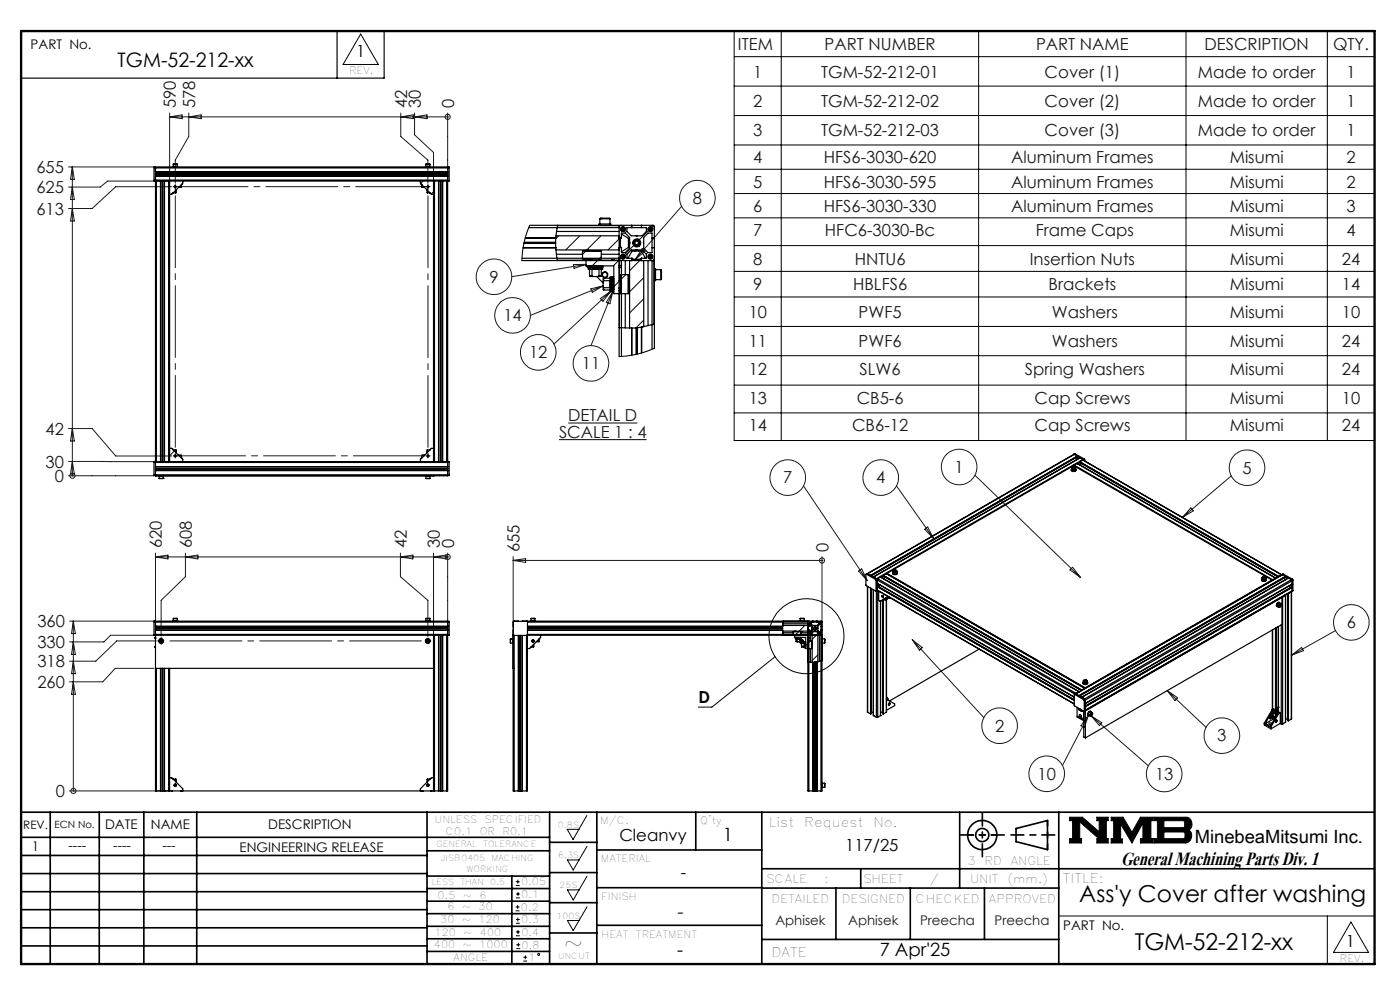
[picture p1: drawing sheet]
<svg xmlns="http://www.w3.org/2000/svg" width="297mm" height="210mm" viewBox="0 0 297 210" stroke-linecap="round" stroke-linejoin="round" font-family="sans-serif">
<g fill="none" stroke="#000" stroke-width=".21">
<path d="M76.5 7.2l3.8 6.5h-7.5zM155.8 6.6h135.8v86.8h-135.8zM155.8 18.3h135.8M155.8 12h135.8M165.7 6.6v86.8M207.6 6.6v86.8M251.6 6.6v86.8M281.6 6.6v86.8M89.7 38.4l-.4 .5M155.8 24.5h135.8M155.8 30.8h135.8M155.8 35.9h135.8"/>
<path d="M92 40.7l-.5 .5M112.4 47.8l-.8 2-.5 1.8-.4 3.7M118.5 50l-.6 .7M123 50l-3 3M124.2 53.3l-.6 .7M126.8 55.3l-1.6 1.6M127.5 50l-3 3M127.6 54.4l-.4 .4M131.2 55.3l-1.1 1.1M131.3 59.7l-1.7 1.7M131.3 50.7l-2.3 2.3M131.8 54.7l-.4 .4"/>
<path d="M131.8 50.2l-.3 .3M132.7 58.3l-.9 .9M133 49l-.5 .5M134.1 47.9l-.4 .4M134.4 52.1l-1.9 1.9M135.7 55.3l-2.1 2.1M136.2 54.8l-.1 .1M136.6 58.9l-3 3M137.4 53.5l-.3 .4M137.5 49l-1.9 1.9M138.5 52.5l-.2 .2M138.6 47.9l-.3 .3"/>
<path d="M155.8 41.1h135.8M155.8 46.2h135.8M155.8 52.1h135.8M155.8 57.6h135.8M133.3 62.2l-.1 .1M136.6 63.4l-3 3M136.6 67.9l-1.7 1.6M138.8 73.9l-3.5 1.2-2.1 .4-1.9 .1M155.8 63h135.8M155.8 69.2h135.8M155.8 75.5h135.8M37 95.7l-1 1"/>
<path d="M118.6 93.3h18.6M120.5 89.7h14.7M155.8 81.7h135.8M155.8 87.6h135.8M164.4 139.3l-13.4 10.7h-2.9M166.3 132.7l-.3 .2M168.7 134.8h-.1M169.4 134l-.6 .6M170.7 132.7l-1.2 1.2M171.4 136.5l-.7 .7M171.7 131.8l-.3 .2M171.9 136l-.3 .3"/>
<path d="M173.1 134.8l-.8 .8M173.4 134.6h-.1M173.5 138.9l-1.2 1.2M173.8 134.1l-.1 .1M120.3 175.9h2.5l-1.2 2.2zM124.5 173l-1.7 2.9M124.5 179.5l-1.7 2.9M226.9 173.3h2.7l3.6 3.2v-2.4h-.5v-.8h2.4v.8h-.4v3.8h.4v.9h-2.4v-.9h.5l-4.1-3.6v3.6h.3v.9h-2.5v-.9h.6v-3.8h-.6zM235.7 173.3h2.5l1.9 3.3 1.8-3.3h2.8v.8h-.5v3.8h.5v.9h-2.8v-.9h.6v-3.3l-2.4 4.2-2.4-4v3.2h.4v.8h-2.4v-.9h.6v-3.8h-.6zM244.9 173.3h6.6a1.47 1.47 0 0 1 1.3 1.2 1.47 1.47 0 0 1-.7 1.6 1.48 1.48 0 0 1 .7 1.6 1.48 1.48 0 0 1-1.4 1.1h-6.5v-.9h.6v-3.8h-.6zM246.9 174.1h4.1l.3 .2v1l-.3 .3h-4.1zM246.9 176.5h4.2l.3 .3v.8l-.4 .3h-4.1z"/>
<path d="M109.4 193.2h.8M109.4 192.4h.8M109.4 187.8h.8M109.4 187h.8M109.5 198.5h.8M109.5 197.7h.8M109.5 195.9h.8M109.5 195h.8M109.5 190.5h.8M109.5 189.6h.8M109.8 192v.8M109.9 194.7v.8"/>
<path d="M109.9 186.6v.8M109.9 189.2v.8M109.9 197.3v.8M110 200v.8M120.4 182.4h2.4l-1.2 2.2zM120.4 188.8h2.4l-1.2 2.1zM120.4 195.3h2.4l-1.2 2.1zM124.5 185.9l-1.7 2.9M124.5 192.4l-1.7 2.9M224.6 194.3h67M281.6 194.3v10.2M286.6 195.6l3.7 6.4h-7.4z"/>
<path d="M109.5 201.2h.8M109.5 200.4h.8M111 203.9h.8M111 203.1h.8M111.4 202.7v.8"/>
<circle cx="171.1" cy="135" r="7.9"/>
<circle cx="114.3" cy="202.5" r=".2"/>
</g>
<g fill="none" stroke="#000" stroke-width=".35">
<path d="M4.5 172.3h287.1M4.5 177.6h112.1M10.7 172.3v32.2M21.1 172.3v32.2M30.5 172.3v32.2M41.7 172.3v32.2M90.6 172.3v32.2M116.6 172.3v32.2M116.6 178.7h10M126.6 172.3v32.2M147.6 172.3v8M161.6 172.3v32.2"/>
<path d="M203.6 172.3v16.1M215.5 175.7l6.7-1.6v6.1l-6.7-1.7zM224.6 172.3v32.2M4.5 185.3h86.1M4.5 181.5h86.1M4.5 189.2h86.1M4.5 193h86.1M4.5 196.8h86.1M90.6 199.1h26M90.6 193.8h26M90.6 188.5h26M90.6 191.2h26"/>
<path d="M90.6 180.5h26M90.6 185.8h26M90.6 196.5h26M108.6 185.8v18.5M116.6 185.1h10M116.6 191.5h10M116.6 197.9h10M126.6 196.3h35M126.6 188.3h35M126.6 180.3h35M161.6 184.3h130M161.6 199.3h63"/>
<path d="M161.6 188.4h63M177.3 188.4v10.9M182.6 184.3v4.1M193.1 188.4v10.9M208.8 188.4v10.9M4.5 200.7h86.1M90.6 201.8h26"/>
<circle cx="208.4" cy="177.1" r="3.1"/>
<circle cx="208.4" cy="177.1" r="1.4"/>
</g>
<path d="M4.5 6.6h287.1" fill="none" stroke="#000" stroke-width=".21" stroke-dasharray="6.3 1.3 1.3 1.3" stroke-dashoffset="1.9"/>
<g fill="none" stroke="#000" stroke-width=".25">
<path d="M71.5 6.6v10M81.5 6.6v10h-77M32.7 35.6v-.2h62.6v.2M32.7 38.3v.1h.3M32.7 35.6v2.7M32.7 35.6h.3M32.7 38.3h.3M33 38.4h.2M33 35.4v.2M33 38.3v.1M33 35.6v2.7M33 38.4v59.5"/>
<path d="M33 36.5h62M33 35.6h62M33 38.2h62M33 37.3h62M33 36.9h62M33 37h62M33.2 38.4v59.5M33.2 38.4h2.6M34 38.4l.1 59.5zM34.4 38.4v59.5M34.5 38.4v59.5M34.9 38.4h.1"/>
<path d="M34.9 38.4v59.5M35.8 38.4h.2M35.8 38.4v59.5M36 38.4v59.5M36 38.4h56M36.7 35.4h1M36.8 34.8h.8M36.8 34.8v.5M37.6 34.8v.5M37.9 39.7h.6M38.5 39.7h-.6M38.6 39l-.1 .7"/>
<path d="M38.8 38.4v.5l-2.4 2.3h-.4M89.2 38.4v.5l2.3 2.3h.5M89.4 39l.1 .7M89.5 39.7h.1M89.6 39.7h.5M90.3 35.4h1M90.3 34.8h.9M90.3 34.8v.5M91.2 34.8v.5M92 38.4h.2M92 38.4v59.5M92.2 38.4v59.5"/>
<path d="M92.2 38.4h2.6M93 38.4v59.5M93.1 38.4v59.5M93.4 38.4v59.5M93.5 38.4v59.5M93.9 38.4v59.5zM94.8 38.4h.2M94.8 38.4v59.5M95 36.5h.1M95 35.6h.1M95 35.4h.1M95 38.2v.1"/>
<path d="M95 37.3v.1M95 35.4v.2M95 38.3v.1M95 35.6v2.6M95 38.3h.1M95 38.4v59.5M95 35.6h.3M95 38.3h.3M95.3 38.3l-.3 .1M95.3 35.6v2.7M37.3 40.3v.6M37.3 40.9l-.7 .1"/>
<path d="M90.6 40.3l.1 .6M90.7 40.3v.6M90.7 40.9l.6 .1M110.7 55.3h20.6M110.7 54.8h20.6l.1 .3 .4 .2v20.3M110.9 52.6h7M111 52.5l6.9 .1M111.1 51.6h6.8M111.2 51.5h6.7M111.2 51.4h6.7M111.4 50.5h6.5M111.4 50.4h6.5"/>
<path d="M112.2 48.3h19.1l.1-.3 .3-.2 6.9 .1 .2 .3v6.7l-.2 .3-.3 .1v18.8M112.4 47.8l18.9 .1M117.9 51.6v1.1M117.9 51.4v.2M117.9 52.6l.3 2.7M117.9 50.4v.1M117.9 50.5v.9M117.9 50h13.4M117.9 53h13.4M118 53.9h5.6M118.1 49.1h13.2M118.2 55.2h6.8"/>
<path d="M118.3 47.9h13M118.3 47.8l-.4 2.6M123.6 53.3h4v1.7h-4zM123.6 53.3h4M124.1 53.3l.5-.3 .4 .3M124.3 55.3l.1 1.1M124.4 56.4l.4 .5M124.4 56.4h5.8v5.9M124.8 56.4v.7h.4M124.8 56.8h.3M125 55.1v.2M125 55.1h.4"/>
<path d="M125.1 58.5h.5M125.1 58.5l.1 .2h.6M125.1 57.1v1.4M125.1 56.8h2.4M125.1 56.4v.4M125.2 57.1h2.3M125.2 56.8v.3M125.4 55.1v.2M125.4 55.2h.2M125.6 55v.3M125.6 57.1v1.4M125.6 58.5l.2 .2"/>
<path d="M125.8 58.7h1M126.6 58.7l1.4 1.3M127.1 58.5h.5M127.1 47.8v-.3h2.5v.3M127.1 55v.3M127.1 57.1v1.4M127.1 58.5l-.3 .2M127.1 55.2h2.7M127.2 46.4h2.2M127.2 46.4l.2-.1h1.9l.1 .1M127.2 46.4v1.1M127.5 56.8v.3"/>
<path d="M127.5 56.8h.4M127.5 56.4v.4M127.6 58.5l-.1 .2h-.7M127.6 57.1v1.4M127.6 53.9h3.7M127.9 56.4l-.1 .7h-.3M128 59.8v1M128.1 59v.5M128.1 59l-.1 .8M128.1 59h1.3M128.1 59.5h1.3M128.1 59.5l-.1 .3"/>
<path d="M129.4 46.4v1.1M129.4 59.1v2.3M129.4 59.1h.4M129.8 58.8h-.4v.3M129.8 59.1v2.4M129.8 59.1h.4M129.9 55.1l-.1 .2M129.9 55.1h.3M129.9 55.1v.2M130.2 58.7h-.4v.4M130.2 55.1l.1 .2M130.2 55.1v.2"/>
<path d="M130.3 55.2h1M131.3 56.3l.2 .1M131.3 55.3h.1M131.3 55.2v.1M131.3 50.4l.1 .1M131.3 55l.4 .3M131.3 59.5h.3M131.3 47.9v7.3M131.3 55.3v20.3M131.3 56.4h.2M131.3 56.7h.2M131.3 50.5h.5"/>
<path d="M131.3 50.6h.2M131.3 52.4h.2M131.4 52.5l-.1 .1M131.4 55.3h7.3M131.4 55.3v1M131.4 56.8v2.7M131.5 56.7l-.2 .1M131.5 50.5v.1M131.5 52.4v.1M131.5 52.3h.1M131.5 50.8h.1M131.5 50.6v1.8"/>
<path d="M131.5 56.4v.3M131.6 58.3h1.7v4h-1.7zM131.6 52.5v-2h.2v-1h.8l1 .9v2.3l-1 .9h-.8v-1.1h-.5M131.7 47.8l-.3 .1-.1 .2M131.8 49.7l1.5 .8v2l-1.5 .9M132.6 55.3v3M133 48.3h4.1v.8l-.9 .9h-2.3l-.9-.9zM133.2 54.8l.9-1.5h1.9l.9 1.5M133.3 58.3v4M133.3 51.1l.3 .4-.3 .5M133.6 55.3v14.3M134 47.8l.1 .5"/>
<path d="M134.1 55.2l-.1 .1M134.1 55.1h.1M134.1 55h1.9v-.2h1.1v-.9l-.9-.9h-2.3l-.9 .9v.9h1.1v.5M134.2 55.1h1.8M134.2 55.1v.2M134.3 55v.1M134.5 51.4v.2M134.5 51.6a.57 .57 0 0 0 .8 .5M134.5 51.4l-.3 .1 .1 .1h.2M134.7 53.3l.4-.3 .4 .3M135.3 51l.2 .1M135.3 51l.2-.2v.3"/>
<path d="M135.3 51a.58 .58 0 0 0-.8 .4M135.5 51.1a.56 .56 0 0 1 0 .9M135.5 52l-.2 .1M135.5 52v.3l-.2-.2M135.8 55v.1M136 55.1h.1M136 55.1v.2M136.1 55.2v.1M136.1 54.8v.5M136.1 47.8v.5M136.6 50.4l.9-.9h.8v4.1h-.8l-.9-.9zM136.6 55.3v14"/>
<path d="M137.5 55.3v13.8M138.3 52.5l.5 .1M138.5 47.8l.3 .3M138.7 55.3l.1 18.6M138.7 55.3v13.4M138.8 50.4l-.5 .1M138.8 57h.3v2.5h-.3M138.8 55l-.3 .3M139.1 57.2h1.1M139.1 59.3h1.1M140.2 57.2v2.1M140.2 57.2l.1 .2v1.8l-.1 .1"/>
<path d="M128 60.8l.1 .7M128 60.8l.1 .2M128.1 61v.5M128.1 61.5h1.3M128.1 61h1.3M129.4 61.4v.4h.4M129.4 61.4h.4M129.7 61.8l.5 .5M129.8 61.5v.3h.4M129.8 61.5h.4M130.2 62.3h1.1M131.3 61.2h.2"/>
<path d="M131.3 69.5l2.7 .1M131.3 61h.3M131.3 61.6h.2M131.4 61v.2M131.4 61.7v7.8M131.5 61.6l-.2 .1M131.5 61.2v.4M132.6 62.3v7.3M133.3 60.8l.3 .5-.3 .4M134 69.6l.1 5.7M134 69.6v5.7M134.9 69.5l-.9 .1"/>
<path d="M134.9 69.5v5.7M134.9 69.5h.3M135.1 69.5v5.6M135.2 69.5v5.6M136.1 69.4v5.5M136.2 69.4l-1 .1M138.8 68.7l-2.7 .7M32.7 98v2.8M32.7 98h.3M33 97.9h.2M33 99.8h.1M33 97.9h-.3v.1"/>
<path d="M33 97.9v.1M33 98v2.7M33 98.1h62M33 99h62M33 99.8h62M33 99.5h62M33 99.4h62M33.2 97.9h2.6M34.9 97.9h.1M35.8 97.9h.2M36 95.1h.4l2.4 2.3v.5M36 97.9h56"/>
<path d="M36.6 95.3l.7 .1M37.3 95.4v.6M37.3 95.4v.5M37.9 96.5l.6 .1M37.9 96.6h.6M38.5 96.6l.1 .7M89.5 96.6h.5M89.5 96.6l-.1 .7M90.1 96.5l-.6 .1M90.6 95.8v.2M90.7 95.4l-.1 .4M90.7 95.8v.1"/>
<path d="M90.7 95.4v.4M91.3 95.3l-.6 .1M92 95.1h-.5l-2.3 2.3v.5M92 97.9h.2M92.2 97.9h2.6M94.8 97.9h.2M95 99.8h.1M95 97.9v.1M95 97.9h.3v.1M95 98v2.7M95 98h.3M95.3 98v2.8"/>
<path d="M227.3 99.7a.51 .51 0 0 0 .5 .3 .51 .51 0 0 0 .4-.3M227.3 99.3v.4a.49 .49 0 0 0 .9 0v-.4M227.3 99.5a.48 .48 0 0 0 .4 .5 .48 .48 0 0 0 .5-.3v-.2M227.4 99.1h.1a.33 .33 0 0 1 .4-.1 .33 .33 0 0 1 .2 .4 .35 .35 0 0 1-.4 .1 .35 .35 0 0 1-.3-.4zM227.5 99.1a.21 .21 0 0 0-.2 .2 .21 .21 0 0 0 .3 .2h.4l.2-.2M227.8 99.3l.1 .1M227.8 99.1l-.3 .1 .1 .1h.4M227.8 99.1l.2 .2M227.8 99.1v.2M227.8 96.4h.1M227.8 96.4l-43.8 25.3M227.9 99.4h.1"/>
<path d="M227.9 96.4h-.1M227.9 96.4h.1M227.9 98.7l-.1 .1M227.9 98.7l42.1 24.3M227.9 96.4l-43.8 25.3 .6 .4 43.8-25.3M227.9 96.4l.6 .4M228 99.1l.2 .2M228.1 96.3l-.3 .1M228.1 96.3l-.2 .1M228.1 96.3l1.9 1.1M228.3 97.1l.2 .4M228.5 98.3h.1"/>
<path d="M228.5 96.8v.1M228.5 98.3l42.1 24.3M228.5 96.8l1.2 .7M228.5 96.9l.5 .3M228.5 98.3l-.6 .4M228.5 96.9l-43.6 25.3M229.1 97.1h.1M229.1 98l42.1 24.3M229.1 98.1l42 24.3M229.1 98v.1M229.1 98.1l-.4 .3M229.1 98h.1"/>
<path d="M229.1 97.1l-43.8 25.3 .6 .4 43.8-25.3M229.4 98.3l-.2 .4M229.7 97.5l.2 .1-.1-.1M229.7 97.6l42.2 24.3M229.7 97.6l-.6 .4M229.7 97.6l42.1 24.3M229.8 97.5h.1M230 97.4l.1 .1M230 97.4l-.2 .1M230.1 97.5v.2M230.1 97.5l-.2 .1M32.7 100.8l.3 .1"/>
<path d="M32.7 100.8h.3M33 100.9h.1M33 100.7v.1M33 100.8v.1M33 100.8h.1M33 100.7h62M33.7 100.9h1M33.8 101.5h.8M33.8 101v.5M33.8 101.5h.1M34.6 101.5h.1M34.6 101.5h-.8"/>
<path d="M34.6 101v.5M90.3 100.9h1M90.3 101.5h.5M90.3 101v.5M90.3 101.5h.1M90.4 101.5h.4M90.8 101.5h.4M91.2 101v.5M91.2 101.5h.1M92 100.9h.1M95 100.9h-62M95 100.7v.1"/>
<path d="M95 100.8h.1M95 100.8v.1M95 100.8h.3M95.3 100.8l-.3 .1M32.7 131.8h62.3M32.7 131.8v.1M32.7 134.6v.2h59.3M32.7 134.6h.3M32.7 131.8h.3M32.7 131.9h.3M32.7 131.9v2.7M32.9 135.4h.1"/>
<path d="M32.9 137.3h.1M32.9 137.2v.1M32.9 137.2h.1M33 137.1l-.1 .1M33 131.8v.1M33 134.6v33.2h.2M33 133.7h.1M33 132.8h.1M33 131.8h.1M33 134.6h62M33 131.9v2.7M33 135.2l-.1 .2"/>
<path d="M33 133.7h62M33 132.9h62M33 132.8h62M33 132h62M33 133.3h62M33 133.2h62M34 135.9l.1-.2 .3 .1v.3l-.2 .1-.2-.1zM36.7 131.8h1M36.8 131.2h.8M36.8 131.2v.5M37.6 131.2v.5M90.3 131.8h1"/>
<path d="M90.3 131.2h.9M90.3 131.2v.5M90.7 135.8h.2l.1 .2-.1 .2h-.3zM91.2 131.2v.5M92 134.8h.2M92 134.8v33M92.2 134.8h2.6M92.2 134.8v33M93 134.8l.1 33zM93.4 134.8v33M93.5 134.8v33M93.9 134.8v33z"/>
<path d="M94.8 134.8h.2M94.8 134.8v33M95 134.6v.2M95 131.8l.3 .1M95 131.8v.1M95 134.8v33h-.2M95 133.7h.1M95 132.8h.1M95 134.6h.3M95 131.9h.3M95 131.9v2.7M95.3 134.6v.2h-.3"/>
<path d="M95.3 131.9v2.7M108.3 135.6h.1M108.3 135.6v.8M108.3 135.5v.9M108.3 135.5h.5M108.3 136.4h.5M108.3 135.5v.1M108.9 134.8h.1M108.9 135.5v1M108.9 134.8v33h.2M108.9 134.6h.1M108.9 133.7h.1"/>
<path d="M108.9 132.8h.1M108.9 131.9v.1M109 131.8h1M109.1 134.8v33M110 134.8v33M110.3 134.8v33M110.4 134.8v33M110.8 134.8l-.1 33M110.8 131.8h.9M111.7 134.8v33M111.8 131.8h-2.9l.1 3M111.8 131.8l.1 .1v2.9h-2.9"/>
<path d="M111.8 134.8h.1M111.9 134.7v.1M111.9 134.8v33h-.2M111.9 134.8h62.4M111.9 133.7h54.1M111.9 132h59.5l.2-.2h2.7l.1 2.8-.2 .2v33M111.9 134.6h59.5l.2 .2v33M111.9 132.8h54.1M111.9 133.3h54.1M111.9 133.2h54.1M112.6 131.8h1M112.6 131.2h.9"/>
<path d="M112.6 131.2v.5M113.2 136.7v.6M113.2 137.3l-.7 .1M113.5 131.2v.5M113.8 136.1h.6M114.4 136.1h-.6M114.5 135.4l-.1 .7M114.7 134.8v.4l-2.4 2.4h-.4M166 133.7l.2 1.1M166 132.8l-54.1 .1M166 132.8v.9M166 132.7h5.4"/>
<path d="M166 133.9h5.4M166.1 134.2h2.2M166.1 132.3h5.3M166.2 131.8l-.2 1M166.2 131.8h5.2M168.3 134h.1M168.3 134v.6h1.6v-.6M168.3 134h1.6M168.5 134h.3M168.6 135.2h.1M168.6 135.2l.2 .2M168.6 135.2h2.3v2.4"/>
<path d="M168.6 134.8v.4M168.8 135.2v.3h.1M168.8 135.4h1.1M168.8 134.7h.1M168.8 134.7v.1M168.9 136.1h.2M168.9 136.1h.3M168.9 135.5v.6M168.9 135.5h.9M168.9 135.2v.3M169 134.7h.1M169 134.7v.1"/>
<path d="M169.1 134.6v.2M169.1 135.5v.6M169.1 136.1h.1M169.2 136.1h.4M169.5 136.1l.5 .6M169.7 136.1h.2M169.7 131.8h1M169.7 134.6v.2M169.7 135.5v.6M169.7 136.1h-.1M169.8 131.2h.8M169.8 131.2v.5"/>
<path d="M169.8 135.4v.1M169.9 135.4h.1M169.9 135.2v.2M169.9 136.1h-.3M169.9 134h.1M169.9 135.5v.6M169.9 134.2h1.5M170 135.2v.3h-.2M170 137l.1 .3M170 137l.1 .1M170 136.6v.4M170.1 137.1v.2"/>
<path d="M170.1 136.3v.2M170.1 136.3l-.1 .3M170.1 137.1h.5M170.1 137.3h.5M170.1 136.3h.5M170.1 136.5h.5M170.1 136.5l-.1 .1M170.6 131.2v.5M170.6 137.2l.2 .2M170.6 136.3v.9M170.6 136.3h.3M170.6 137.2h.2"/>
<path d="M170.7 137.4l.2 .2M170.8 137.3l.1 .1M170.8 136.1v1.2M170.8 137.3h.1M170.8 134.7v.1M170.8 134.7h.2M170.9 137.6h.1M170.9 136.1l-.3 .1v.1M171 134.7v.1M171 137.6h.4M171.4 137.1v.1M171.4 131.8v36h.2"/>
<path d="M171.4 134.8v.4M171.4 131.8l-59.5 .1M171.4 134.8h.1M171.4 132.8v.1M171.4 134.6l.1 .2M171.4 135.2h.1M171.4 135.4h.1M171.4 137.3h.1M171.4 133.7h.2M171.4 132.9h.2M171.4 136.5h.1M171.4 133.7h.1"/>
<path d="M171.4 135.4v1.1M171.4 137.1h.1M171.4 137.3v3.2M171.5 137.3h.1M171.5 135.2h.1M171.5 135.4h.1M171.5 132.9h.1M171.5 133.6h.1M171.5 133h.1M171.5 132.9v.8M171.5 135.2v.2M171.5 136h.7v1.6h-.7z"/>
<path d="M171.5 131.8l-.1 .1M171.6 133.7h.1M171.6 132.9h.1M171.6 132.9v-.4h.3l.4 .3v.9l-.4 .4h-.3v-.4M171.6 132.5l.6 .4v.8l-.6 .3M171.6 134.4h.2zM171.9 134.8v1.2M171.9 137.6v2.9M172 132h1.7v.3l-.3 .4h-1l-.4-.4zM172.1 134.6l.4-.6h.8l.3 .6M172.2 136v1.6M172.2 137v.3"/>
<path d="M172.2 133.1v.3M172.3 134.8v5.7M172.4 134.8h.1M172.4 131.8l.1 .2M172.5 134.8h.1M172.5 134.6v.2M172.6 134.6v.1M172.6 133.2v.1M172.6 133.3l.4 .2M172.7 134h.3M173 133v.1M173 133l-.4 .2"/>
<path d="M173 133h.1M173 133.1v.3M173 133.4v.1M173 133.4l.1 .2-.1-.1M173.2 134.6v.1M173.2 134.7h.1M173.3 134.8h.1M173.3 134.6l-.8 .1M173.3 134.6h.1M173.3 134.6h.4v-.4l-.3-.3h-1l-.4 .3v.4h.5v.2M173.3 134.6v.2M173.3 131.8v.2"/>
<path d="M173.5 132.8l.3-.3h.4v1.6h-.4l-.3-.4zM173.5 134.8v5.6M173.8 134.8v5.5M174.2 133.7h.2M174.2 131.8l.2 .1M174.3 134.8l.1 33h-.2M174.3 134.8v5.4M174.4 132.8l-.2 .1M174.4 135.5v1M174.4 134.6l-.2 .2M174.5 135.5h.4M174.5 136.4h.4"/>
<path d="M174.9 135.5v.2M174.9 135.7v.7M174.9 135.5l.1 .2M175 135.7l-.1 .7M183.7 121.8v2.4l2 1.2 .1-.1M183.8 121.8h-.1M183.8 121.8l1.9 1.1M184 121.7l-.3 .1M184 124.4l.1 26.7M184 121.7l-.2 .1M184 121.7l1.9 1.1M184.1 124.4v26.7"/>
<path d="M184.7 124.8v26.6M184.9 124.8v26.6h-.2M185.3 125.1v26.7M185.7 122.9l.1 .2M185.8 123.1v2.2M185.9 125.3v26.8M185.9 122.8l.2 .2M185.9 122.8l-.2 .1M186 125.3l-.2 .1M186.1 123.7h.1M186.1 125.2h.1M186.1 125.2l-.1 .1"/>
<path d="M186.1 124.4l41.8 24.2M186.1 123.7l41.8 24.2M186.1 123l-.3 .1M186.1 125.2l-.3 .1M186.1 123v2.2M186.1 124.4l.1-.1 41.7 24.1M186.1 123l41.9 24.2M186.1 124.4l41.8 24.1M186.1 125.2v-.1l41.8 24.2M186.1 125.2l41.8 24.2M186.2 122.8l-.1 .2M186.2 122.8l42 24.3"/>
<path d="M186.2 125.3v26.8M186.4 125.4v2l.3 .2M186.5 124l-.4 .2M186.6 124.1l-.5 .3M186.7 124.1l-.3 .4M186.7 124.1l-.5 .2M186.8 122.4h.1M186.8 127.5v24.3M186.8 122.4l42.1 24.3M186.8 122.4l-.6 .4M187.1 126.4h.2a.21 .21 0 0 1 .2 .2 .21 .21 0 0 1-.2 .2zM187.2 126.4l.2 .2-.1 .1z"/>
<path d="M187.3 126.4l.1 .2M187.3 127.2l.1 24.2M187.3 126.4v.1M187.4 126.5l-.1 .1M187.4 122.2l42 24.3 .1-.1M187.4 122.1v.1M187.4 122.1l42.1 24.3M187.4 122.2l-.5 .3M187.5 127.1l.3 .2M187.6 127.2h-.2v24.2M187.6 122.4l-.2 .4M187.7 127v.2h.3"/>
<path d="M187.9 127v.1l.2-.1M187.9 126.9v.1M187.9 126.9l.2 .1M188 121.7l42.2 24.3M188 127.2h.1M188 121.7l-.6 .4M188 121.7l42.1 24.3M188 127.2v23.9M188.1 127.2l-.1 23.9M188.1 126.7l.7 .1M188.2 126.8h.6M188.2 121.6l42 24.3"/>
<path d="M188.2 121.6l39.6-22.8 42 24.2M188.2 121.6v.1M188.2 126.8l-.1 .2M188.3 126.9a.33 .33 0 0 1-.2 .3 .33 .33 0 0 1-.4-.1v-.1M188.3 126.6l-1.6 1M188.4 126.6h-.1M188.4 126.6h.1M189.4 121.5a.51 .51 0 0 0 .5 .4 .51 .51 0 0 0 .5-.4M189.4 121.2v.3a.48 .48 0 0 0 .9 0v-.3M189.4 121.4a.47 .47 0 0 0 .4 .5 .47 .47 0 0 0 .6-.3l-.1-.2M189.5 121h.1a.34 .34 0 0 1 .4-.1 .34 .34 0 0 1 .2 .3l-.2 .1a.32 .32 0 0 1-.3 .1 .32 .32 0 0 1-.2-.4zM189.6 121h-.1a.39 .39 0 0 0 .3 .5 .39 .39 0 0 0 .5-.4l-.2-.1"/>
<path d="M189.7 121v.2M189.8 121.2h.1M189.9 121.2h-.1M189.9 121l.2 .1-.3 .2-.1-.3M189.9 121h-.2M189.9 121v.2M190.1 121h.1M207.7 137.7l-19 11M267.7 123a.52 .52 0 0 0 .4 .3 .52 .52 0 0 0 .5-.3M267.7 122.6v.4a.52 .52 0 0 0 .9 0v-.4M267.7 122.8a.47 .47 0 0 0 .4 .5 .47 .47 0 0 0 .5-.3v-.2M267.8 122.5a.34 .34 0 0 1 .4-.2 .34 .34 0 0 1 .2 .4 .36 .36 0 0 1-.4 .1 .36 .36 0 0 1-.2-.3z"/>
<path d="M267.9 122.4l-.1 .1a.37 .37 0 0 0 .3 .3 .37 .37 0 0 0 .4-.3l-.1-.1M268.1 122.6l.1 .1M268.1 122.4l-.2 .3 .5-.1-.1-.1M268.1 122.4l.2 .1M268.1 122.4v.2M268.2 122.7h.1M268.3 122.5v.1M269.8 123l-39.6 22.9M269.9 133.6v16.9M270 123h-.2M270 133.6v16.9M270.6 133.2v17.4"/>
<path d="M270.6 122.6l-.6 .4M270.6 122.6v.1M270.6 122.7h.1M270.8 133.2v17.1M271.2 122.3v.1M271.2 132.9v18M271.2 122.3h.1M271.4 128.3l.2-.2a.32 .32 0 0 1 .1 .5 .32 .32 0 0 1-.4 .1zM271.4 127.8a.53 .53 0 0 0-.5 .3 .53 .53 0 0 0 0 .6M271.4 128.5l.2 .1M271.4 128.5h.1M271.5 128.3v.1"/>
<path d="M271.5 128.4l-.1 .1M271.5 127.9a.43 .43 0 0 0-.6 .2 .43 .43 0 0 0 .2 .6M271.6 128.3l.1 .1M271.7 128l-.3-.1a.51 .51 0 0 0-.4 .7l.3 .2M271.7 128.4l-.1-.2-.1 .1-.1 .2 .2 .1M271.7 128.4l-.1 .2M271.8 128.3a.29 .29 0 0 0-.3-.3 .29 .29 0 0 0-.2 .4v.4h.2M271.8 121.9h.2M271.8 132.5v21.1M271.8 121.9l-.6 .4M272 126.7l-41.7 24.1M272 126.7v5.8l-41.7 24"/>
<path d="M272 121.9h.1M272 121.9l-43.8 25.3M272.1 121.9h-.1M272.1 126.6l-.1 .1M272.1 126.6v27M272.1 121.9l.6 .4M272.1 121.9l-43.9 25.3M272.2 121.8h.1M272.2 121.8l-.2 .1M272.2 121.8l2 1.1M272.5 122.6l.2 .4M272.7 126.2l-.6 .4"/>
<path d="M272.7 122.3h.1M272.7 126.2v27M272.7 122.3l-43.8 25.3M272.7 122.3l.6 .3M272.7 122.3v.1M272.7 122.4l.5 .3M272.7 122.4l-43.7 25.3M273.2 125.9l.1 27M273.2 125.9h.1M273.3 125.9h.1M273.3 125.9v27M273.3 122.6l-43.8 25.3"/>
<path d="M273.3 122.6l.6 .4M273.4 124.3l.2 .4M273.9 123l.2 .2-43.9 25.3M273.9 124v.5M273.9 125.6v26.9M273.9 125.6l-.6 .3M273.9 123l-43.8 25.3M273.9 124.5l.1 .1M273.9 124.5l-43.7 25.2M274 123l.1 .1M274 123h.1M274 125.5l-.1 .1"/>
<path d="M274 125.5l-.1 27M274 125.4l.1-.1-43.9 25.4M274 124.6l-43.8 25.3M274 125.4l-43.8 25.3M274.1 125.4h-.1M274.1 123.9h.1M274.1 123.9l-43.9 25.4M274.1 123.1v2.3M274.2 122.9l.1 .1M274.2 122.9l-.2 .1M274.3 125.3l-.3 .1M274.3 123l-.2 .1"/>
<path d="M274.3 123v2.3M274.3 125.3l-.2 .1M33 141.8h59M33.2 141.8v26M34 141.8v26l.1-26M34.4 141.8v26M34.5 141.8v26M34.9 141.8v26M35.8 141.8v26M36 141.8v26M108.9 141.8h.1M171.4 140.5h1"/>
<path d="M172.4 140.5l.1 27.3M172.4 140.5h.1M172.5 140.5v27.3M172.8 140.5h.1M172.8 140.5v27.3M172.8 140.5h-.3M172.9 140.5v27.3M173.3 140.4v27.4M173.3 140.4l-.1 27.4M173.4 140.4l-.5 .1M174.4 140.2l-1.1 .2M184.1 151.1l.6 .3"/>
<path d="M184.7 151.4h.1M184.9 151.1h.4M185.3 151.8h.1M185.3 151.8l.6 .3M185.9 152.1h.3M186.8 151.8h.1M186.8 151.8l-.6 .3M186.8 151.1h.5M187.4 151.4h.1M188 151.1l-.6 .3M188.1 148.4h.1M188.1 148.3v.1"/>
<path d="M188.1 148.4l1.7 .9v.4l-1.7 1M188.4 148.4l-.3-.5 .3 .6M188.5 149.4l.1 .1M188.5 149.4h.1M188.6 149.1l.2 .1-.2 .3M188.7 149.1l-.2 .3M228 147.3l-.1 2.4 2 1.2M228 147.3l1.9 1.1M228.1 147.2h.1M228.1 147.2l-.2 .1M228.2 147.2l-.2 .1M228.2 147.2l2 1.1"/>
<path d="M228.2 147.2h.1M228.2 147.1l-.1 .1M228.2 147.2l.7 .4M228.5 150.1v2l1.4 .8M228.8 150.4h.1M228.8 150.4v.2l.6 .3M228.8 152h.1M228.8 152l.1 .2 .5 .3M228.9 146.7h.1M228.9 150.4l.5 .3M228.9 152l.5 .3M228.9 146.7l-.7 .4"/>
<path d="M228.9 146.7v.1M228.9 150.4h.1M228.9 152h.1M228.9 150.4h-.1M228.9 152h-.1M229 151.6l.2-.1a.27 .27 0 0 1 .3 .3 .27 .27 0 0 1-.3 .3l-.2-.4zM229.4 150.7h.1M229.4 150.9h.1M229.4 152.3v.1M229.4 152.5h.1M229.4 150.7v.2M229.4 152.4v.1"/>
<path d="M229.4 152.3h.1M229.5 150.8h.1M229.5 152.4h.1M229.5 147.9h.1M229.5 150.8l-.1 .1M229.5 152.4l-.1 .1M229.5 150.7v.1M229.5 152.3v.1M229.5 152.3l-.1 .1M229.5 147.9l.6 .4M229.7 144.8a.53 .53 0 0 0 .5 .4 .53 .53 0 0 0 .6-.4M229.8 144.5v.3a.49 .49 0 0 0 .8 0v-.3"/>
<path d="M229.8 144.7a.46 .46 0 0 0 .4 .4 .46 .46 0 0 0 .5-.4h-.1M229.9 150.9v5.4l.4 .2M229.9 144.3a.31 .31 0 0 1 .5-.1 .31 .31 0 0 1 .1 .4 .32 .32 0 0 1-.4 .1 .32 .32 0 0 1-.2-.4zM229.9 148.4l.1 .2M230 144.3a.28 .28 0 0 0-.1 .4 .28 .28 0 0 0 .4 0l.3-.2-.1-.2M230 150.8l-.1 .1M230 148.6v2.2M230 144.3v.2M230.1 148.3h.1M230.1 146l-.6 .4M230.2 144.5l.1 .1M230.2 148.3v.2"/>
<path d="M230.2 144.5v.1M230.2 144.5h.1M230.2 148.3l-.3 .1M230.2 150.8l-.2 .1M230.2 150.8h.1M230.2 150.7v.1M230.2 145.9l-.1 .1M230.2 149.2v.1M230.2 149.9h.1M230.2 148.5v2.2M230.2 148.5l-.2 .1M230.2 150.7l-.2 .1"/>
<path d="M230.3 144.3v.2M230.3 150.8v5.7M230.3 144.3l.1 .2h-.4v-.2M230.3 144.3h-.3M231.4 151.3l.2-.1a.33 .33 0 0 1 .1 .5 .33 .33 0 0 1-.4 .1zM231.4 151.6v.2l.2-.1M231.4 151.5v.1M231.4 150.9a.53 .53 0 0 0-.5 .3 .53 .53 0 0 0 0 .6M231.4 151.5l.2 .2M231.5 151.4l-.1 .1M231.5 151.4l.2 .1M231.5 151.4h.1"/>
<path d="M231.5 151.1a.46 .46 0 0 0-.6 .1 .46 .46 0 0 0 .1 .6h.1M231.7 151.5l-.1 .2M231.7 151.5l-.2-.1-.1 .2M231.7 151.2l-.3-.2a.5 .5 0 0 0-.4 .7l.3 .2M231.8 151.4l-.1-.2a.36 .36 0 0 0-.4 .2 .36 .36 0 0 0 .2 .5M268.2 153.4h.1M268.2 153.4l.2 .1M268.2 153.4l1.4 .9M268.2 153.4v.4l1.4 .8M268.4 153.5h.1M268.4 153.5l1.1 .6M269.3 152.4h.1"/>
<path d="M269.4 152.2l.3-.1a.21 .21 0 0 1 0 .3 .21 .21 0 0 1-.4 0zM269.5 154.1h.1M269.5 154.1l.1 .1M269.5 152.1l.1 .2-.3 .1M269.5 152.1l-.1 .3M269.5 152.1l-.2 .3M269.6 154.2v.1M269.6 151.8a.3 .3 0 0 1 .3-.3 .3 .3 0 0 1 .3 .3 .3 .3 0 0 1 .2 .4 .3 .3 0 0 1-.5 .2M269.6 154.3v.3M269.7 151.6a.46 .46 0 0 1 .5 .2 .46 .46 0 0 1-.1 .6 .6 .6 0 0 1-.4-.8zM269.7 151.5l.5-.2a.6 .6 0 0 1 .5 .6M269.7 151.9l.1-.2 .4 .4-.1 .2-.3-.2"/>
<path d="M269.7 151.9l.1 .2M269.8 153.6a.3 .3 0 0 0-.3-.3 .3 .3 0 0 0-.3 .3h.6M269.8 150.6l-1.6 2.8M269.8 150.6l.2 .1M269.9 150.5l-.1 .1M269.9 150.5l1.4 .8M269.9 150.5l.3-.1 1.4 .8M269.9 151.8l-.2 .1M269.9 151.8l.1 .1M270 151.8v.1M270 151.9l.1 .1M270 150.7l-1.6 2.8"/>
<path d="M270.1 150.7h-.1M270.1 150.7l1 .6M270.1 150.7v.5l.2-.1M270.1 152.4v.2M270.1 152.6l-1.7 .9M270.1 152.6l.2 .1M270.1 152l-.3 .1M270.1 151.2a.54 .54 0 0 1 .8 .5l-.4-.5h-.3M270.2 151.2l-.3 .2M270.2 151.1a.51 .51 0 0 1 .7 .4M270.2 151.2v.1M270.2 151.2l.6 .6"/>
<path d="M270.2 151.2l.1 .1M270.3 151.1l-.1 .1M270.3 151.1v.1M270.4 152.3h.1M270.6 152.2l-.4 .2M270.6 152.9l.1 .1M270.7 150.3l.5 .3M270.7 150.3v.4M270.7 152.8l.2 .2-.2 .1h-.1M270.8 152.8l-.2 .3M270.8 150.3h.1M270.8 150.3h-.1"/>
<path d="M271.1 151.3l.2 .1M271.1 151.3l-1.6 2.8M271.2 150h.1M271.2 150l-.4 .1M271.3 151.4l-1.7 2.8M271.3 151.3v.1M271.6 151.2l-.3 .1M271.6 151.2v2.2M271.6 153.4l-2 1.2M271.6 153.4l.2 .2M271.8 153.6h.3M272.7 153.2h.1"/>
<path d="M272.7 153.2l-.6 .4M272.7 152.5h.5M273.3 152.9h.1M273.9 152.5l-.6 .4M33.2 167.8h2.6M34.9 167.8h.1M35.8 167.8h.2M36 165h.4l2.3 2.3 .1 .5M36 167.8h56M36.4 167.8h.1M36.5 167.8h.1M36.6 167.8h-.1"/>
<path d="M36.6 165.2l.7 .1M37.3 165.3v.6M37.3 165.3v.5M38.3 167.8h.1M38.3 167.8h.2M38.5 167.8h.1M89.4 167.8h.1M89.5 167.8h.1M89.6 167.8h.1M90.7 165.3l-.1 .6zM91.3 165.2l-.6 .1M91.4 167.8h.1"/>
<path d="M91.5 167.8h.1M91.6 167.8h-.1M92 165h-.5l-2.3 2.3v.5M92 167.8h.2M92.2 167.8h2.6M109.1 167.8h2.6M110 167.8h.1M110 167.8h.7M110.7 167.8h.1M110.8 167.8h.1M171.6 167.8h2.6M172.5 167.8h.7"/>
<path d="M172.5 167.8h.1M173.2 167.8h.1M174.4 166.1v1M174.5 166.1h.4M174.5 167h.4M174.9 166.1v.2M174.9 166.3v.7M174.9 166.1l.1 .1M175 166.3l-.1 .7M175 166.2v.1"/>
<circle cx="37.2" cy="39.6" r=".2"/>
<circle cx="90.8" cy="39.6" r=".2"/>
<circle cx="128.3" cy="58.3" r=".51"/>
<circle cx="128.3" cy="58.3" r=".62"/>
<circle cx="132.1" cy="54.4" r=".44"/>
<circle cx="132.1" cy="48.6" r=".44"/>
<circle cx="132.1" cy="48.6" r=".19"/>
<circle cx="132.1" cy="54.5" r=".19"/>
<circle cx="132.2" cy="54.5" r=".31"/>
<circle cx="132.2" cy="48.6" r=".31"/>
<circle cx="132.2" cy="48.6" r=".51"/>
<circle cx="132.2" cy="54.4" r=".52"/>
<circle cx="135.1" cy="51.5" r=".37"/>
<circle cx="135.1" cy="51.5" r=".85"/>
<circle cx="138" cy="54.4" r=".54"/>
<circle cx="138" cy="48.6" r=".53"/>
<circle cx="138" cy="48.6" r=".44"/>
<circle cx="138" cy="54.4" r=".44"/>
<circle cx="138" cy="54.5" r=".19"/>
<circle cx="138" cy="48.6" r=".19"/>
<circle cx="138" cy="48.6" r=".33"/>
<circle cx="138" cy="54.5" r=".32"/>
<circle cx="37.2" cy="96.7" r=".2"/>
<circle cx="90.8" cy="96.7" r=".2"/>
<circle cx="34.2" cy="136" r=".37"/>
<circle cx="34.2" cy="136" r=".2"/>
<circle cx="34.2" cy="136" r=".44"/>
<circle cx="34.2" cy="136" r=".5"/>
<circle cx="90.8" cy="136" r=".43"/>
<circle cx="90.8" cy="136" r=".37"/>
<circle cx="90.8" cy="136" r=".5"/>
<circle cx="90.8" cy="136" r=".21"/>
<circle cx="113.1" cy="136" r=".25"/>
<circle cx="113.1" cy="136" r=".21"/>
<circle cx="170.2" cy="136" r=".25"/>
<circle cx="170.2" cy="136" r=".2"/>
<circle cx="171.7" cy="132.1" r=".08"/>
<circle cx="171.7" cy="132.1" r=".18"/>
<circle cx="171.7" cy="134.4" r=".17"/>
<circle cx="171.7" cy="132.1" r=".13"/>
<circle cx="171.7" cy="134.5" r=".13"/>
<circle cx="171.7" cy="132.1" r=".22"/>
<circle cx="171.7" cy="134.4" r=".22"/>
<circle cx="172.9" cy="133.3" r=".34"/>
<circle cx="172.9" cy="133.3" r=".14"/>
<circle cx="174" cy="132.1" r=".2"/>
<circle cx="174" cy="134.4" r=".2"/>
<circle cx="174" cy="132.1" r=".17"/>
<circle cx="174" cy="134.4" r=".17"/>
<circle cx="174" cy="134.4" r=".13"/>
<circle cx="174" cy="132.1" r=".13"/>
<circle cx="174.1" cy="134.4" r=".08"/>
<circle cx="174.1" cy="132.1" r=".08"/>
<circle cx="188.7" cy="149.3" r=".19"/>
<circle cx="270.8" cy="153" r=".22"/>
<circle cx="37.2" cy="166.6" r=".21"/>
<circle cx="37.2" cy="166.6" r=".25"/>
<circle cx="37.2" cy="166.6" r=".2"/>
<circle cx="90.8" cy="166.6" r=".21"/>
<circle cx="90.8" cy="166.6" r=".2"/>
<circle cx="90.8" cy="166.6" r=".25"/>
</g>
<path d="M205.3 177.1h6.2M222.2 174v6.2" fill="none" stroke="#000" stroke-width=".35" stroke-dasharray="15.2 1.3 1.3 1.3" stroke-dashoffset="14.1"/>
<path d="M203.8 177.1h9.2M208.4 172.5v9.2M214.5 177.1h9.3" fill="none" stroke="#000" stroke-width=".35" stroke-dasharray="15.2 1.3 1.3 1.3" stroke-dashoffset="12.5"/>
<path d="M4.5 6.6h287.1v197.9h-287.1z" fill="none" stroke="#000" stroke-width=".5"/>
<path d="M226.9 173.3v.8h.6v3.8h-.6v.9h2.5v-.9h-.3v-3.6l4.1 3.6h-.5v.9h2.4v-.9h-.4v-3.8h.4v-.8h-2.4v.8h.5v2.4l-3.6-3.2zM235.7 173.3v.8h.6v3.8h-.6v.9h2.4v-.8h-.4v-3.2l2.4 4 2.4-4.2v3.3h-.6v.9h2.8v-.9h-.5v-3.8h.5v-.8h-2.8l-1.8 3.3-1.9-3.3zM246.9 176.5h4.2l.3 .2v1l-.3 .2h-4.2zM244.9 173.3v.8h.6v3.8h-.6v.9h6.9l.7-.5 .3-.9-.1-.7-.6-.6a1.48 1.48 0 0 0 .7-1.6 1.48 1.48 0 0 0-1.3-1.2zM246.9 174.1h4.1l.3 .2v1.1l-.2 .2h-4.2z" fill-rule="evenodd" fill="#000"/>
<g fill="none" stroke="#191924" stroke-width=".21">
<path d="M14.5 35.4h18.2M15.3 35.4v65.5M15.3 39.7l.5 2.6h-.8zM15.3 35.4l.5 2.7h-.8zM35.7 38.4h-12.8l-1.7 1.3h-6.7M36 24.8h59M36 24v14.1M36 24.8l2.6-.4v.8zM36.4 39.6h-11.8l-5.1 4.6h-5M36.9 39.6h.5M37.2 39.4v.5M40 24v5l-2.8 5v4.9"/>
<path d="M40 24.8l2.7-.4v.8zM85 24v5l5.8 5v4.9M85 24.8l2.7-.4v.8zM87.9 24v4.6l4.1 3.7v5.8M87.9 24.8l2.7-.4v.8zM90.5 39.6h.5M90.8 39.4v.5M95 24.8h.1M95 24v14.1M15.3 44.2l.5 2.7h-.8zM121.6 56.1h2.7l-2.5 .8zM124.3 56.1l-15.7 2.6"/>
<path d="M136.2 52.7l.7 .6-2.1 1.7zM144.6 43.8l-9.8 11.2M125.3 61.3l2.7-.7-2.3 1.4zM127.4 63.3l2.2-1.5-1.7 2.1zM128 60.6l-15.5 6.3M129.6 61.8l-12.1 11.2M130 61.8l-4.6 11.5M130 61.8l-.6 2.6-.8-.3zM14.5 90.9h5l5.1 5.8h11.8M14.5 97.9h18.4M15.3 97.9l.5 2.6h-.8zM15.3 90.9l.5 2.6h-.8z"/>
<path d="M36.9 96.7h.5M37.2 96.5v.5M90.5 96.7h.5M90.8 96.5v.5M14.5 100.9h18.2M15.3 100.9h.1M33 118.1h62M33 117.3v17.2M33 118.1l2.6-.4v.9zM39.3 117.3v5l-5.1 5v7.6M39.3 118.1l2.7-.4v.9zM84.9 117.3v5l5.9 5v7.7"/>
<path d="M84.9 118.1l2.7-.4v.9zM92 117.3v17.2M92 118.1l2.6-.4v.9zM95 118.1h.1M95 117.3v17.2M108.9 118.1v16.4M108.9 118.9h65.5M108.9 118.9l2.6-.4v.8zM170.5 103.1l13.4 20M174.4 118.9h.1M174.4 118.1v16.4M190.2 103.1l7.8 11.1"/>
<path d="M196.2 112.3l.6-.5 1.2 2.4zM206.8 100.8l22.4 21.6M252.6 107.7l.6 .7-2.3 1.3zM261.2 101l-10.3 8.7M14.7 131.8h18M15.6 131.8v36M15.6 136.2l.4 2.6h-.8zM15.6 131.8l.4 2.6h-.8zM32.7 134.8h-9.2l-1.5 1.4h-7.3M33.1 136h-8.3l-4.5 4.3h-5.6M33.9 136h.5M34.2 135.7v.5"/>
<path d="M90.5 136h.5M90.8 135.7v.5M182.1 121.1l.7-.4 1.1 2.4zM193.5 135.7l15.2 16.5M193.5 135.7l2.2 1.7-.6 .5zM227 120.9l.5-.6 1.7 2.1zM274 139l2.1-1.7 .4 .7zM283.3 133.8l-9.3 5.2M15.6 144.6l.4 2.7h-.8zM15.6 140.3l.4 2.6h-.8zM32.7 141.8h-8.3l-2.6 2.8h-7.1M230.9 151.8l-5.5 10.6"/>
<path d="M230.9 151.8l-.9 2.5-.7-.4zM231.5 151.9l12.1 10.5M231.5 151.9l2.3 1.4-.6 .6zM247.6 146.5l8.3 7.8M247.6 146.5l2.2 1.5-.5 .6zM14.7 167.8h21M15.6 167.8h.1"/>
<circle cx="95" cy="24.8" r=".55"/>
<circle cx="104.8" cy="58.7" r="3.8"/>
<circle cx="147.9" cy="42" r="3.8"/>
<circle cx="108.7" cy="66.9" r="3.8"/>
<circle cx="114.2" cy="74.7" r="3.8"/>
<circle cx="125.4" cy="77.1" r="3.8"/>
<circle cx="203.5" cy="99.1" r="3.8"/>
<circle cx="264.6" cy="99.2" r="3.8"/>
<circle cx="15.4" cy="100.9" r=".54"/>
<circle cx="95" cy="118.1" r=".55"/>
<circle cx="167.1" cy="101.3" r="3.8"/>
<circle cx="174.4" cy="118.9" r=".54"/>
<circle cx="186.9" cy="101.3" r="3.8"/>
<circle cx="286.7" cy="132" r="3.8"/>
<circle cx="212.1" cy="154" r="3.8"/>
<circle cx="259.2" cy="156" r="3.8"/>
<circle cx="15.6" cy="167.8" r=".55"/>
<circle cx="222.1" cy="164.1" r="3.8"/>
<circle cx="247" cy="164.2" r="3.8"/>
</g>
<g fill="none" stroke="#191924" stroke-width=".21" stroke-dasharray="15.2 1.3 1.3 1.3">
<path d="M36.9 39.6h-.2M37.2 39.3v-.2M37.2 39.8v.2M37.4 39.6h.2M90.8 39.3v-.2M90.8 39.8v.2M91 39.6h.2M36.9 96.7h-.2M37.2 96.9v.2M37.4 96.7h.2M90.8 96.9v.2M91 96.7h.2"/>
<path d="M33.7 136h-.3M34.2 135.5v-.3M34.2 136.5v.2M90.3 136h-.1M90.8 135.5v-.2M90.8 136.5v.1M91.3 136h.1"/>
</g>
<path d="M34.7 136h56.1" fill="none" stroke="#191924" stroke-width=".21" stroke-dasharray="15.2 1.3 1.3 1.3" stroke-dashoffset="-1.4"/>
<path d="M90.5 39.6h-53" fill="none" stroke="#191924" stroke-width=".21" stroke-dasharray="15.2 1.3 1.3 1.3" stroke-dashoffset=".2"/>
<path d="M90.8 96.4v-56.4" fill="none" stroke="#191924" stroke-width=".21" stroke-dasharray="15.2 1.3 1.3 1.3" stroke-dashoffset="-1.5"/>
<path d="M90.5 96.7h-54" fill="none" stroke="#191924" stroke-width=".21" stroke-dasharray="15.2 1.3 1.3 1.3" stroke-dashoffset="-.3"/>
<path d="M37.2 96.4v-56.4" fill="none" stroke="#191924" stroke-width=".21" stroke-dasharray="15.2 1.3 1.3 1.3" stroke-dashoffset="-1.6"/>
<text font-size="6.2" x="237.8" y="183.6">General Machining Parts Div. 1</text>
<g font-size="4.9">
<text x="228.9" y="191.4">Ass'y Cover after washing</text>
<text x="119.6" y="201.8">~</text>
<text x="240.7" y="201.5">TGM-52-212-xx</text>
</g>
<text font-size="4.2" x="25" y="14.3">TGM-52-212-xx</text>
<g font-size="3.9">
<text x="153.3" y="178.4">1</text>
<text x="253.5" y="178.9">MinebeaMitsumi Inc.</text>
<text x="143.7" y="202.9">-</text>
<text x="186.6" y="202.9">7 Apr'25</text>
</g>
<text font-size="3.9" fill="#191924" x="143.7" y="194.6">-</text>
<g font-size="3.5" fill="#191924">
<text x="156.6" y="10.6">ITEM</text>
<text x="174.9" y="10.6">PART NUMBER</text>
<text x="219.8" y="10.6">PART NAME</text>
<text x="255.5" y="10.6">DESCRIPTION</text>
<text x="282.8" y="10.6">QTY.</text>
<text x="159.8" y="16.5">1</text>
<text x="174.2" y="16.5">TGM-52-212-01</text>
<text x="221.6" y="16.5">Cover (1)</text>
<text x="254.1" y="16.5">Made to order</text>
<text x="285.6" y="16.5">1</text>
<text x="37.3" y="23" transform="rotate(-90 37.3 23)">590</text>
<text x="41.4" y="23" transform="rotate(-90 41.4 23)">578</text>
<text x="86.4" y="23" transform="rotate(-90 86.4 23)">42</text>
<text x="89.3" y="23" transform="rotate(-90 89.3 23)">30</text>
<text x="96.3" y="23" transform="rotate(-90 96.3 23)">0</text>
<text x="159.8" y="22.7">2</text>
<text x="174.2" y="22.7">TGM-52-212-02</text>
<text x="221.6" y="22.7">Cover (2)</text>
<text x="254.1" y="22.7">Made to order</text>
<text x="285.6" y="22.7">1</text>
<text x="159.8" y="28.9">3</text>
<text x="174.2" y="28.9">TGM-52-212-03</text>
<text x="221.6" y="28.9">Cover (3)</text>
<text x="254.1" y="28.9">Made to order</text>
<text x="285.6" y="28.9">1</text>
<text x="159.8" y="34.6">4</text>
<text x="174.8" y="34.6">HFS6-3030-620</text>
<text x="214.5" y="34.6">Aluminum Frames</text>
<text x="260.9" y="34.6">Misumi</text>
<text x="285.6" y="34.6">2</text>
<text x="7.7" y="41">625</text>
<text x="7.7" y="36.7">655</text>
<text x="159.8" y="39.8">5</text>
<text x="174.8" y="39.8">HFS6-3030-595</text>
<text x="214.5" y="39.8">Aluminum Frames</text>
<text x="260.9" y="39.8">Misumi</text>
<text x="285.6" y="39.8">2</text>
<text x="7.7" y="45.6">613</text>
<text x="147" y="43.3">8</text>
<text x="159.8" y="44.9">6</text>
<text x="174.8" y="44.9">HFS6-3030-330</text>
<text x="214.5" y="44.9">Aluminum Frames</text>
<text x="260.9" y="44.9">Misumi</text>
<text x="285.6" y="44.9">3</text>
<text x="159.8" y="50.1">7</text>
<text x="175" y="50.1">HFC6-3030-Bc</text>
<text x="219.7" y="50.1">Frame Caps</text>
<text x="260.9" y="50.1">Misumi</text>
<text x="285.6" y="50.1">4</text>
<text x="103.8" y="59.9">9</text>
<text x="159.8" y="56.1">8</text>
<text x="181.3" y="56.1">HNTU6</text>
<text x="218.5" y="56.1">Insertion Nuts</text>
<text x="260.9" y="56.1">Misumi</text>
<text x="284.7" y="56.1">24</text>
<text x="159.8" y="61.6">9</text>
<text x="181" y="61.6">HBLFS6</text>
<text x="222.4" y="61.6">Brackets</text>
<text x="260.9" y="61.6">Misumi</text>
<text x="284.7" y="61.6">14</text>
<text x="106.8" y="68.1">14</text>
<text x="158.8" y="67.4">10</text>
<text x="182.2" y="67.4">PWF5</text>
<text x="223.1" y="67.4">Washers</text>
<text x="260.9" y="67.4">Misumi</text>
<text x="284.7" y="67.4">10</text>
<text x="112.2" y="76">12</text>
<text x="158.8" y="73.6">11</text>
<text x="182.2" y="73.6">PWF6</text>
<text x="223.1" y="73.6">Washers</text>
<text x="260.9" y="73.6">Misumi</text>
<text x="284.7" y="73.6">24</text>
<text x="123.4" y="78.3">11</text>
<text x="158.8" y="79.6">12</text>
<text x="182.4" y="79.6">SLW6</text>
<text x="217.4" y="79.6">Spring Washers</text>
<text x="260.9" y="79.6">Misumi</text>
<text x="284.7" y="79.6">24</text>
<text x="120.5" y="89.3">DETAIL D</text>
<text x="158.8" y="85.6">13</text>
<text x="181.7" y="85.6">CB5-6</text>
<text x="219.5" y="85.6">Cap Screws</text>
<text x="260.9" y="85.6">Misumi</text>
<text x="284.7" y="85.6">10</text>
<text x="9.7" y="92.2">42</text>
<text x="118.6" y="92.9">SCALE 1 : 4</text>
<text x="158.8" y="91.5">14</text>
<text x="180.8" y="91.5">CB6-12</text>
<text x="219.5" y="91.5">Cap Screws</text>
<text x="260.9" y="91.5">Misumi</text>
<text x="284.7" y="91.5">24</text>
<text x="9.7" y="99.2">30</text>
<text x="202.5" y="100.3">1</text>
<text x="263.6" y="100.4">5</text>
<text x="11.6" y="102.2">0</text>
<text x="166.2" y="102.5">7</text>
<text x="185.9" y="102.5">4</text>
<text x="34.3" y="116.3" transform="rotate(-90 34.3 116.3)">620</text>
<text x="40.7" y="116.3" transform="rotate(-90 40.7 116.3)">608</text>
<text x="86.3" y="116.3" transform="rotate(-90 86.3 116.3)">42</text>
<text x="93.3" y="116.3" transform="rotate(-90 93.3 116.3)">30</text>
<text x="96.3" y="116.3" transform="rotate(-90 96.3 116.3)">0</text>
<text x="110.2" y="117.1" transform="rotate(-90 110.2 117.1)">655</text>
<text x="175.7" y="117.1" transform="rotate(-90 175.7 117.1)">0</text>
<text x="7.9" y="137.5">330</text>
<text x="7.9" y="133.1">360</text>
<text x="285.7" y="133.3">6</text>
<text x="7.9" y="141.6">318</text>
<text x="7.9" y="145.9">260</text>
<text x="211.1" y="155.2">2</text>
<text x="258.2" y="157.3">3</text>
<text x="220.1" y="165.4">10</text>
<text x="245" y="165.4">13</text>
<text x="11.8" y="169.1">0</text>
</g>
<g font-size="3.5">
<text x="75.6" y="12.1">1</text>
<text x="148.2" y="149.2">D</text>
<text x="131.4" y="178.4">Cleanvy</text>
<text x="179.3" y="180.5">117/25</text>
<text x="144.4" y="186.3">-</text>
<text x="285.5" y="200.9">1</text>
</g>
<g font-size="2.8">
<text x="6.5" y="10.4">PART No.</text>
<text x="22.3" y="175.9">DATE</text>
<text x="32" y="175.9">NAME</text>
<text x="56.9" y="175.9">DESCRIPTION</text>
<text x="163.1" y="175.4">List</text>
<text x="170.6" y="175.4">Request</text>
<text x="185.3" y="175.4">No.</text>
<text x="6.8" y="180.6">1</text>
<text x="14.5" y="180.3">----</text>
<text x="24" y="180.3">----</text>
<text x="34.5" y="180.3">---</text>
<text x="50.8" y="180.7">ENGINEERING RELEASE</text>
<text x="225.5" y="187.3">TITLE:</text>
<text x="225.6" y="197.2">PART No.</text>
<text x="163.7" y="203">DATE</text>
</g>
<g font-size="2.8" fill="#191924">
<text x="164.5" y="196.1">Aphisek</text>
<text x="179.9" y="196.1">Aphisek</text>
<text x="195.2" y="196.1">Preecha</text>
<text x="211" y="196.1">Preecha</text>
</g>
<g font-size="2.5">
<text x="4.9" y="175.9">REV.</text>
<text x="205.2" y="183.6">3</text>
<text x="208.9" y="183.6">RD</text>
<text x="214.4" y="183.6">ANGLE</text>
<text x="162.5" y="187.3">SCALE</text>
<text x="163.7" y="191.5">DETAILED</text>
<text x="174.9" y="187.3">:</text>
<text x="178.6" y="191.5">DESIGNED</text>
<text x="183.1" y="187.3">SHEET</text>
<text x="194.2" y="191.5">CHECKED</text>
<text x="197.2" y="187.3">/</text>
<text x="205.8" y="187.3">UNIT</text>
<text x="209.8" y="191.5">APPROVED</text>
<text x="213.7" y="187.3">(mm.)</text>
</g>
<g font-size="2.1">
<text x="74.1" y="15.7">REV.</text>
<text x="11.6" y="175.6">ECN No.</text>
<text x="92.2" y="174.5">UNLESS</text>
<text x="94.5" y="177.1">C0.1</text>
<text x="101.8" y="177.1">OR</text>
<text x="102.8" y="174.5">SPECIFIED</text>
<text x="106.6" y="177.1">R0.1</text>
<text x="127.3" y="174.7">M/C.</text>
<text x="148.6" y="174.8">Q'ty</text>
<text x="127.5" y="182.8">MATERIAL</text>
<text x="92.8" y="190.8">0.5</text>
<text x="98.2" y="190.8">~</text>
<text x="101.7" y="190.8">6</text>
<text x="110.6" y="187.8">0.05</text>
<text x="110.6" y="190.4">0.1</text>
<text x="127.6" y="190.9">FINISH</text>
<text x="93.4" y="195.7">30</text>
<text x="94.9" y="193">6</text>
<text x="98" y="195.7">~</text>
<text x="98" y="193">~</text>
<text x="101.5" y="195.7">120</text>
<text x="101.5" y="193">30</text>
<text x="110.5" y="193.2">0.2</text>
<text x="110.6" y="195.9">0.3</text>
<text x="92.1" y="201.1">400</text>
<text x="92.2" y="198.6">120</text>
<text x="96.2" y="203.9">ANGLE</text>
<text x="98.2" y="201.1">~</text>
<text x="98.3" y="198.6">~</text>
<text x="101.7" y="201.1">1000</text>
<text x="101.8" y="198.6">400</text>
<text x="110.6" y="198.5">0.4</text>
<text x="110.7" y="201.2">0.8</text>
<text x="112.1" y="203.9">1</text>
<text x="127.6" y="199">HEAT</text>
<text x="134.9" y="199">TREATMENT</text>
<text x="284.3" y="204.1">REV.</text>
</g>
<g font-size="1.8">
<text x="92.6" y="179.7">GENERAL</text>
<text x="102.5" y="179.7">TOLERANCE</text>
<text x="118.4" y="175.6">0.8S</text>
<text x="93.5" y="182.6">JISB0405</text>
<text x="99" y="185">WORKING</text>
<text x="104.3" y="182.6">MACHING</text>
<text x="118.4" y="182.1">6.3S</text>
<text x="91.6" y="187.6">LESS</text>
<text x="97.7" y="187.6">THAN</text>
<text x="104" y="187.6">0.5</text>
<text x="118.7" y="188.4">25S</text>
<text x="118.1" y="194.9">100S</text>
<text x="118.4" y="203.4">UNCUT</text>
</g>
</svg>
